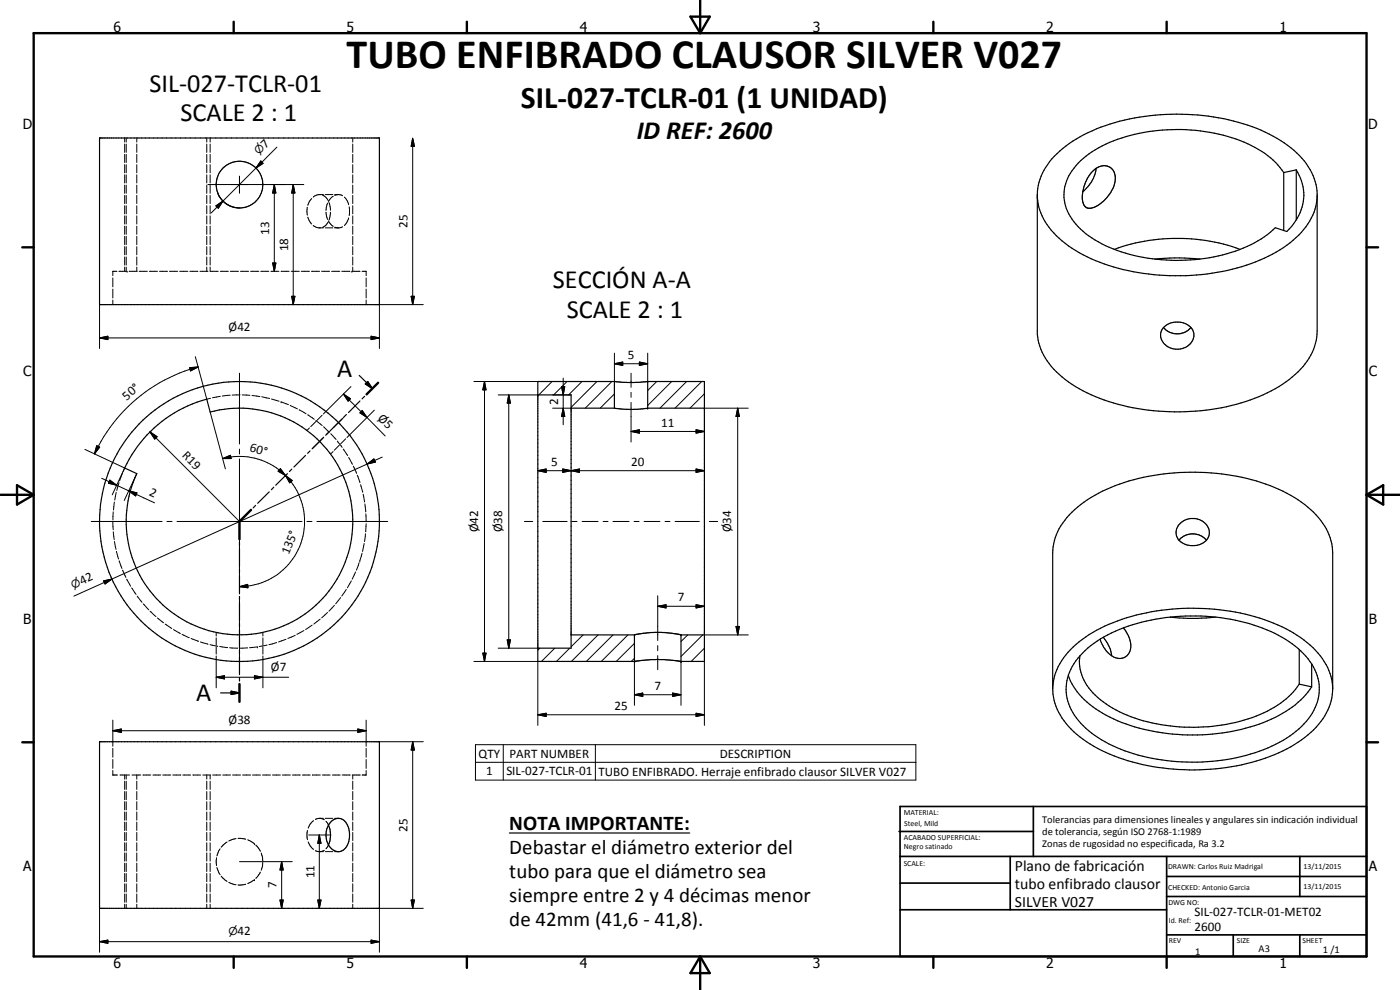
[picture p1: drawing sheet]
<svg xmlns="http://www.w3.org/2000/svg" width="420mm" height="297mm" viewBox="0 0 420 297" stroke-linecap="round" stroke-linejoin="round" font-family="sans-serif">
<g fill="none" stroke="#000" stroke-width=".35">
<path d="M29.9 41.4h84v50h-84zM316.4 46.9a41.4 41.4 0 0 1 19.6-10.5 69.5 69.5 0 0 1 42.5 2.7 30.6 30.6 0 0 1 14.7 11.8 15.9 15.9 0 0 1 2.1 7.3v41.1a17.1 17.1 0 0 1-6.6 13.1 48.1 48.1 0 0 1-25.2 10.5 65.8 65.8 0 0 1-38.5-5.6 26.1 26.1 0 0 1-12.6-12.5l-.6-1.8-.5-2.8v-41.8a17 17 0 0 1 5.1-11.5zM327.9 51.4a4.1 4.1 0 0 1 5.6-.9 5.1 5.1 0 0 1 .5 6l-1.6 2.5a10.4 10.4 0 0 1-3.4 2.9l-1.6 .6h-.7l-.7-.2-.6-.7a4.9 4.9 0 0 1-.5-3.9 11.8 11.8 0 0 1 3-6.3zM329 50.5l-.1 .5a10.9 10.9 0 0 1-2.1 4.6l-1.9 1.9M385.3 51.8v17.3M389 51a13.8 13.8 0 0 1-1.4 16.9l-1.4 1.6-3.5-1.2a37.7 37.7 0 0 1-21.2 9.3 51.8 51.8 0 0 1-32.9-5.6 17.2 17.2 0 0 1-9.3-12.7 14.1 14.1 0 0 1 5-11.1 38.4 38.4 0 0 1 20.3-8.7 52.8 52.8 0 0 1 32 4.7 22.6 22.6 0 0 1 8.7 7.6M389 51l-3.7 .8M389 51v15M395.3 59.1a19.3 19.3 0 0 1-9.1 14.5 55.3 55.3 0 0 1-28.7 9 70.8 70.8 0 0 1-24.7-2.9 39.1 39.1 0 0 1-17.3-10.6 17.2 17.2 0 0 1-4.2-9.8M334.4 74.8a55.3 55.3 0 0 1 37.8 0M346.5 77.7l6-.3 7.6 .3M349.2 98.3a4.1 4.1 0 0 0 3.1 6.4 4.6 4.6 0 0 0 5.8-5.3l-.6-1.1"/>
<path d="M349.2 98.3a6 6 0 0 1 8.3 0M349.2 98.3a5.5 5.5 0 0 0 7.2 .9l1-.9M107.8 112.6l3.9 4M109.4 118.9l-.7 .8M109.6 115.2l.8-.7 1.3 2.1zM110.4 114.5l1.3 2.1-2.1-1.4zM113.5 114.9l-3.5 3.4M161.4 114.5h23.2l3.8 .3 5.8-.3h17.2v84h-7.2l-6.5-.6-6.9 .5-29.4 .1zM161.4 118.5h10v76h-10M184.4 114.5v8M194.4 114.5v8M44.1 130.5a38.2 38.2 0 0 1 17.9-10.7l1.1 3.8a34 34 0 0 1 42.8 31.8 34 34 0 0 1-40.9 34.4 34 34 0 0 1-23.9-47.7l-3.7-1.7a40.1 40.1 0 0 1 6.7-9.9z"/>
<path d="M91.7 136.7l-3.5 3.4M93 135.3l-.7 .7M97.1 131.2l-3.4 3.5M98.5 129.8l-.8 .8M102.6 125.8l-3.5 3.4M104 124.4l-.8 .7M108 120.3l-3.4 3.5M171.4 122.5l13.4 .1a33.2 33.2 0 0 0 9.5-.1h17.1M75.3 153l-3.4 3.5v5.3M76.7 151.6l-.7 .8M80.8 147.6l-3.5 3.4M82.2 146.2l-.8 .7"/>
<path d="M86.3 142.1l-3.5 3.5M87.6 140.8l-.7 .7M353.8 157.5a5.2 5.2 0 0 1 5.3-1.9 5.2 5.2 0 0 1 3.9 4.2 4.8 4.8 0 0 1-6 3.9 4.1 4.1 0 0 1-3.9-5.1zM71.9 162.7v1M71.9 164.6v5.3M71.9 170.8v1M71.9 172.7v5.4M71.9 178.9v1.1M353.9 162.1l1.2-1.1 2.3-.8 2.3 .2 1.1 .6 1.3 1.1M71.9 180.8v5.4M71.9 187.1v1M71.9 189v5.3"/>
<path d="M71.9 195.2v1M71.9 197.1v5.3M171.4 190.5h19M190.4 190.5h.1M190.4 190.5v8M190.4 190.5l6-.8 4 .2 4 .6v8M190.6 198.4l-.1 .1M204.2 190.4l.1 .1M204.4 190.5h7M321.3 194.9a43.4 43.4 0 0 1 22.7-11 64.8 64.8 0 0 1 44.2 6 23.6 23.6 0 0 1 11.2 13 15.9 15.9 0 0 1-4.4 15.3 41.5 41.5 0 0 1-20.9 10.9 67.5 67.5 0 0 1-43.5-3.9 26.3 26.3 0 0 1-13.7-13.3 15.8 15.8 0 0 1 4.4-17zM324.1 196.8a13.7 13.7 0 0 0 5.4 12.5 38.2 38.2 0 0 0 20.3 8.3 52.5 52.5 0 0 0 31.6-4.8 22.4 22.4 0 0 0 8.5-7.5M324.9 196a38.3 38.3 0 0 1 19.1-9.6 62.9 62.9 0 0 1 31 .7 35.3 35.3 0 0 1 17.6 10.6 14 14 0 0 1-.5 18.7 38.6 38.6 0 0 1-20.9 10.9 61.3 61.3 0 0 1-38.5-4.1 23.8 23.8 0 0 1-12-12 14.2 14.2 0 0 1 4.2-15.2z"/>
<path d="M331.1 191.2a10 10 0 0 1 2.5 5.6M337.1 188.4a7.8 7.8 0 0 1 2 7.1 3.7 3.7 0 0 1-6.5 .5 9.5 9.5 0 0 1-2.5-4.2M351.2 185.2a57.6 57.6 0 0 0 13.5 0M389.9 194.9v10.4M393.6 199.3v6.8M66.2 207.9h5.7M69.4 207.4l2.5 .5-2.5 .5zM71.9 203.3v1M71.9 205.2v5.4M315.9 206.8v-40.9a17.9 17.9 0 0 1 7.5-13.8 50.2 50.2 0 0 1 27.4-10.1 66.1 66.1 0 0 1 34.2 5.4 27.2 27.2 0 0 1 13.5 12.2l1.2 3.6 .3 2.7v40.9M320.6 202.7a22.8 22.8 0 0 0 12.5 12.5 60.5 60.5 0 0 0 49.6 .1 26.2 26.2 0 0 0 10.9-9.2M389.9 205.3l3.7 .8"/>
<path d="M29.9 222.5h84v50h-84zM98.6 247.6a7.6 7.6 0 0 1 0 5.9M99.2 246.7a3 3 0 0 1 3.2-1 3 3 0 0 1 2.2 2.5 6 6 0 0 1-2 7.1 3.8 3.8 0 0 1-4.7-3.8 5.9 5.9 0 0 1 1.3-4.8zM152.9 249.9h54.1"/>
<circle cx="71.9" cy="55.4" r="7"/>
<circle cx="71.9" cy="156.5" r="42"/>
</g>
<g fill="none" stroke="#000" stroke-width=".3">
<path d="M37.4 41.4v1.2M37.4 43.2v2.5M37.4 46.3v2.5M37.4 49.4v2.5M37.4 52.5v2.4M37.4 55.5v2.5M37.4 58.6v2.5M37.9 41.4v1.2M37.9 43.2v2.5M37.9 46.3v2.5M37.9 49.4v2.5M37.9 52.5v2.4"/>
<path d="M37.9 55.5v2.5M37.9 58.6v2.5M41.1 41.4v1.2M41.1 43.2v2.5M41.1 46.3v2.5M41.1 49.4v2.5M41.1 52.5v2.4M41.1 55.5v2.5M41.1 58.6v2.5M62 41.4v1.2M62 43.2v2.5M62 46.3v2.5"/>
<path d="M62 49.4v2.5M62 52.5v2.4M62 55.5v2.5M62 58.6v2.5M62.4 55.4h28.8M63.1 41.4v1.2M63.1 43.2v2.5M63.1 46.3v2.5M63.1 49.4v2.5M63.1 52.5v2.4M63.1 55.5v2.5M63.1 58.6v2.5"/>
<path d="M65.3 57.7a7 7 0 0 0 6.6 4.7M71.9 52.9v5M76.8 50.4l-9.9 9.9M78.3 48.3l.6 .7-2.1 1.4zM82.3 55.4l.5 2.5h-1zM82.3 55.4v26M83.1 44.2l-6.3 6.2M88 55.4l.5 2.5h-1zM88 55.4v36M93.5 59.6l-.7 1-.4 1M95.9 58.4l-.7 .1-1.2 .6M95.9 58.4h.3"/>
<path d="M95.9 58.4h1.2M96.8 58.5l1 .7 .7 1M97.6 58.4h2.3M100 58.9l-.8 .6-.6 1M100.4 58.4h1.1M101.5 58.4l1.3 .3M101.5 58.4l-1 .2M103.4 59.1l.8 1.1 .4 1.2M105.9 41.4v1.2M105.9 43.2v2.5M105.9 46.3v2.5M105.9 49.4v2.5"/>
<path d="M105.9 52.5v2.4M105.9 55.5v2.5M105.9 58.6v2.5M123.8 41.9l-.4 2h1l-.4-2M123.9 41.4l.5 2.5h-1zM123.9 41.9v49.5M37.4 61.7v2.5M37.4 64.8v2.4M37.4 67.9v2.4M37.4 70.9v2.5M37.4 74v2.5M37.4 77.1v2.4"/>
<path d="M37.9 61.7v2.5M37.9 64.8v2.4M37.9 67.9v2.4M37.9 70.9v2.5M37.9 74v2.5M37.9 77.1v2.4M41.1 61.7v2.5M41.1 64.8v2.4M41.1 67.9v2.4M41.1 70.9v2.5M41.1 74v2.5M41.1 77.1v2.4"/>
<path d="M62 61.7v2.5M62 64.8v2.4M62 67.9v2.4M62 70.9v2.5M62 74v2.5M62 77.1v2.4M63.1 61.7v2.5M63.1 64.8v2.4M63.1 67.9v2.4M63.1 70.9v2.5M63.1 74v2.5M63.1 77.1v2.4"/>
<path d="M64.8 61.8l2.1-1.5-1.4 2.2zM66.9 60.3l-3.5 3.6M81.8 78.9h1l-.5 2.5zM92.2 62.2v2.4M92.4 65.2l.4 1 .7 1M94 67.6l.5 .4a3.6 3.6 0 0 0 2.6 .4M97.6 68.4h2.3M97.8 63.7l.5 2.1M98.3 61l-.5 2.1M98.5 66.6l-.7 1-1 .6M98.6 66.3l.9 1.3 .5 .3M98.7 60.7l.5 2.4"/>
<path d="M99.2 63.7l-.5 2.3M100.5 68.2l.7 .2M102.8 68a3.2 3.2 0 0 1-2.4 .4M104.6 65.4l-.4 1.2-.8 1M104.8 62.1v2.6M105.9 61.7v2.5M105.9 64.8v2.4M105.9 67.9v2.4M105.9 70.9v2.5M105.9 74v2.5M105.9 77.1v2.4M29.9 91.4v13.2"/>
<path d="M33.9 83.4v2.7M33.9 86.7v2.7M33.9 90v1.4M35.1 81.4h-1.2v1.3M35.7 81.4h2.4M37.4 80.1v1.3M37.9 80.1v1.3M38.1 81.4h.1M38.8 81.4h2.4M41.1 80.1v1.3M41.8 81.4h2.4M44.8 81.4h2.5"/>
<path d="M47.9 81.4h2.4M50.9 81.4h2.4M53.9 81.4h2.5M57 81.4h2.4M60 81.4h2.4M62 80.1v1.3M63.1 80.1v1.3h2.4M66.1 81.4h2.4M69.1 81.4h2.5M72.2 81.4h2.4M75.2 81.4h2.5M78.3 81.4h2.4"/>
<path d="M81.3 81.4h2.4M84.4 81.4h2.4M87.4 81.4h2.4M87.5 88.9h1l-.5 2.5zM90.4 81.4h2.5M93.5 81.4h2.4M96.5 81.4h2.4M99.5 81.4h2.5M102.6 81.4h2.4M105.6 81.4h.1M105.6 81.4h2.4M105.9 80.1v1.3"/>
<path d="M108.7 81.4h1.2v1.3M109.9 83.4v2.7M109.9 86.7v2.7M109.9 90v1.4M123.4 88.9h1l-.5 2.5zM127 91.4h-13.1v13.2M29.9 101.4l2.5-.5v1zM29.9 101.4h84M56.9 110.3l2.6-.2-2.3 1.2zM58.6 107l3.4 12.8 1.2-.3M59.5 110.1a47.8 47.8 0 0 0-31.1 26.1M66.1 118.9l-2.3 .4"/>
<path d="M69.1 118.6l-2.4 .2M71.9 112v21.2M72 118.5h-2.3M72.7 118.5l2.3 .1M75.6 118.7l2.4 .3M78.6 119l2.3 .5M81.5 119.7l2.3 .7M103.1 118.2l2.1 1.4-.7 .8zM103.1 118.2l7 7.1M105.3 116l-8.2 8.2M111.4 100.9l2.5 .5-2.5 .5zM142.2 114.5h19.2"/>
<path d="M145.4 114.5l.5 2.5h-1zM145.4 114.5v84M149.5 118.5h11.9M152.7 118.5l.5 2.4h-1zM152.7 118.5v76M165.7 114.5l-4 4M165.9 118.5h5.5M168.5 116h1l-.5 2.5zM169 113.5v14M170.2 114.5l-4.1 4M174.7 114.5l-4.1 4M179.1 114.5l-7.7 7.7"/>
<path d="M183.6 114.5l-8 8M184.4 109.1l2.5-.5v1zM184.4 118.2l-4.3 4.3M184.4 109.1h10M184.4 106v8.5M189.4 112v4.2M189.4 117.7v1.5M191.9 108.6l2.5 .5-2.5 .5zM194.4 106v8.5M197.1 114.5l-2.7 2.7M201.6 114.5l-7.2 7.2M206.1 114.5l-8 8"/>
<path d="M210.6 114.5l-8 8M211.4 118.2l-4.3 4.3M25.5 134.8l11.9 5.6M29 133.7l.9 .5-1.5 2zM45 129.6l2.1 1.4-.7 .7zM45 129.6l26.9 26.9M63.1 123.6l4.5 17.1M66.8 137.6l2.4-1 .2 1zM66.8 137.6a19.4 19.4 0 0 1 18.9 5.1M71.9 134.7v1.5M71.9 137.7v37.5M84.4 120.6h.1"/>
<path d="M84.4 120.6l2.2 .8M87.1 121.7l2.2 1M89.8 123l2.1 1.2M92.4 124.5l1.9 1.3M92.9 128.4l-.8 .8M94.8 126.5l-1.6 1.5M94.8 126.2l1.9 1.5M96.7 124.6l-1.5 1.5M96.9 131.4l-3 3.1M97.1 128.1l1.7 1.6M99 129.3l-1 1M99.3 130.1l1.6 1.8"/>
<path d="M100 135.5l-.8 .7M101.2 132.3l1.5 1.9M101.4 126.9l-1.3 1.4M101.8 133.6l-1.5 1.5M103 134.7l1.3 2M103.2 125.2l-1.8 1.8M103.7 131.7l-1.5 1.5M104.6 137.2l1.2 2.1M106 139.9l1 2.1M108 123.9l.7-.7 1.4 2.1zM108.7 123.2l1.4 2.1-2.1-1.4zM110.1 125.3l5.5 5.5"/>
<path d="M110.2 139.2l2-1.5 .5 .9zM110.2 139.2l-76.6 34.5M112.3 123.1l-8.2 8.2M114.7 137.2l-4.5 2M165.9 122.5h5.5M169 122.5l.5 2.5h-1zM189.4 129.5l2.5-.6v1.1zM189.4 120.7v11.9M189.4 129.5h22M208.9 128.9l2.5 .6-2.5 .5zM211.4 122.5h13.2M221.4 122.5l.5 2.5h-1z"/>
<path d="M221.4 122.5v68M27.4 156.5h21.2M30.5 143.5l4.5 2.1M33 144.1l2 1.5-2.5-.6zM33.9 156.6l.1 2.4M34 153.6l-.1 2.4M34 159.6l.3 2.3M34.3 150.6l-.2 2.4M34.9 147.7l-.5 2.3M35 145.6l3.6 1.7M35.7 144.8l-.7 2.4M36.7 142l-.8 2.3"/>
<path d="M37.4 140.4l-.5 1.1M37.4 140.4l-3.7 8.1M38.6 147.3l2.5 .6-.4 .9zM38.6 147.3l7.8 3.6M41.1 142.1l-3.8 8.1M50.1 156.5h1.5M53.1 156.5h37.5M71.9 156.5h.1M84.1 140.6l1.6 2.1-2.2-1.3zM85.7 142.7l2 1.5-.8 .7zM85.7 142.7a19.5 19.5 0 0 1 4.2 21.3 19.5 19.5 0 0 1-18 12M92.1 156.5h1.5"/>
<path d="M95.1 156.5h21.3M107.2 142.6l.8 2.2M108.2 145.4l.7 2.3M109 148.3l.4 2.3M109.5 151.2l.3 2.4M109.8 154.2l.1 2.3M109.9 157.1l-.1 2.5M157.4 156.5h2.5M161.4 141.2l2.5-.5v1zM161.4 141.2h50M162.9 156.5h7.3M168.9 140.7l2.5 .5-2.5 .5z"/>
<path d="M168.9 140.7l5 1v-1l-5 1zM171.4 141.2l2.5-.5v1zM171.7 156.5h1.5M174.7 156.5h4.8M181 156.5h1.5M184 156.5h4.8M190.3 156.5h1.5M193.3 156.5h4.8M199.6 156.5h1.5M202.6 156.5h7.3M208.9 140.7l2.5 .5-2.5 .5zM212.9 156.5h2.5"/>
<path d="M31.1 174.3l2.5-.6-2.1 1.5zM33.6 173.7l-11.4 5.2M34.4 162.5l.4 2.3M35 165.4l.6 2.3M35.8 168.3l.8 2.3M36.8 171.1l1 2.2M38 173.8l1.2 2.1M39.5 176.4l1.3 2M41.2 178.9l1.4 1.8M71.9 176l2.4-.7 .1 1.1zM71.9 176.7v1.5M71.9 179.7v21.3"/>
<path d="M102.2 179.3l-1.5 1.9M103.9 176.9l-1.3 2M105.4 174.3l-1.1 2.1M106.7 171.6l-1 2.2M107.8 168.8l-.8 2.3M108 168.3h.1M108.7 166l-.7 2.3M108.8 165.4h.1M109.3 163.1l-.5 2.3M109.7 160.1l-.3 2.4M197.4 178.7v13.5M43 181.2l1.7 1.8"/>
<path d="M45 183.4l1.8 1.6M47.2 185.4l1.9 1.5M49.6 187.2l2 1.4M52.1 188.9l2 1.2M54.6 190.3l2.2 1M57.4 191.6l2.2 .8M60.1 192.6l2.3 .7M63 193.4l2.4 .5M64.9 189.7v1.1M64.9 191.4v2.1M64.9 194.1v2.2M64.9 196.8v9.6"/>
<path d="M65.9 194l2.4 .3M68.9 194.4l2.4 .1M74.2 194.4l-2.3 .1M77.2 194.1h.1M77.2 194.1l-2.3 .3M78.9 189.7v1.1M78.9 191.4v2.1M78.9 194.1v2.2M78.9 196.8v9.6M80.2 193.5l-2.4 .5M83 192.8l-2.3 .6M85.8 191.8l-2.2 .8"/>
<path d="M88.6 190.6l-2.2 1M91.2 189.2l-2.1 1.1M93.7 187.6l-2 1.3M96.1 185.8l-1.9 1.4M98.3 183.8l-1.7 1.6M100.4 181.6l-1.7 1.8M142.2 198.5h19.2v19.1M144.9 196h1l-.5 2.5zM149.5 194.5h11.9M152.2 192h1l-.5 2.5zM162 194.5l-.6 .6M166.5 194.5l-4 4"/>
<path d="M171 194.5l-4 4M175 190.5l-3.6 3.6M179.5 190.5l-8 8M184 190.5l-8 8M188.5 190.5l-8 8M190.4 197.5l-1 1M190.4 193l-5.5 5.5M190.4 198.5v13.1M197.4 181.9l2.5-.5v1zM197.4 193.7v1.5M197.4 196.7v4.3M197.4 181.9h14"/>
<path d="M204.4 198.5v13.1M206.4 190.5l-2 2M208.9 181.4l2.5 .5-2.5 .5zM210.9 190.5l-6.5 6.5M211.4 194.5l-4 4M211.4 198.5v19.1M211.4 190.5h13.2M220.9 188h1l-.5 2.5zM33.9 219.2l2.5-.5v1.1zM33.9 216.1v7.8M33.9 219.2h76M64.9 203.2l2.5-.5v1z"/>
<path d="M64.9 203.2h21.7M76.4 202.7l2.5 .5-2.5 .5zM107.4 218.7l2.5 .5-2.5 .6zM109.9 216.1v7.8M161.4 214.5l2.5-.5v1zM161.4 214.5h50M190.4 208.4l2.5-.5v1.1zM190.4 208.4h14M201.9 207.9l2.5 .5-2.5 .6zM208.9 214l2.5 .5-2.5 .5zM33.9 224.5v2.7M33.9 227.9v2.6"/>
<path d="M33.9 231.2v1.3h1.4M36 232.5h2.9M37.4 232.5v1.3M37.4 234.4v2.5M37.4 237.5v2.4M37.9 232.5v1.3M37.9 234.4v2.5M37.9 237.5v2.4M39.6 232.5h2.6M41.1 232.5v1.3M41.1 234.4v2.5M41.1 237.5v2.4"/>
<path d="M42.9 232.5h2.3M45.9 232.5h2.3M48.8 232.5h2.5M51.8 232.5h2.5M54.9 232.5h2.3M57.9 232.5h2.3M60.9 232.5h2.3M62 232.5v1.3M62 234.4v2.5M62 237.5v2.4M63.1 232.5v1.3M63.1 234.4v2.5"/>
<path d="M63.1 237.5v2.4M63.8 232.5h2.4M66.8 232.5h2.4M69.8 232.5h2.4M72.8 232.5h2.4M75.8 232.5h2.4M78.8 232.5h2.4M81.8 232.5h2.3M84.7 232.5h2.5M87.7 232.5h2.4M90.8 232.5h2.3M93.8 232.5h2.3"/>
<path d="M96.7 232.5h2.4M99.7 232.5h2.4M102.7 232.5h2.4M105.7 232.5h2.4M105.9 232.5v1.3M105.9 234.4v2.5M105.9 237.5v2.4M109.9 224.5v2.7M109.9 227.9v2.6M109.9 231.2v1.3h-1.2M113.9 222.5h13.1M123.9 222.5l.5 2.5h-1z"/>
<path d="M123.9 222.5v50M142.7 223.4h132.2v10.7h-132.2zM142.7 228.7h132.2M151 223.4v10.7M178.7 223.4v10.7M37.4 240.5v2.5M37.4 243.6v2.5M37.4 246.7v2.5M37.4 249.8v2.4M37.4 252.9v2.4M37.4 255.9v2.5M37.4 259v2.5"/>
<path d="M37.9 240.5v2.5M37.9 243.6v2.5M37.9 246.7v2.5M37.9 249.8v2.4M37.9 252.9v2.4M37.9 255.9v2.5M37.9 259v2.5M41.1 240.5v2.5M41.1 243.6v2.5M41.1 246.7v2.5M41.1 249.8v2.4M41.1 252.9v2.4"/>
<path d="M41.1 255.9v2.5M41.1 259v2.5M62 240.5v2.5M62 243.6v2.5M62 246.7v2.5M62 249.8v2.4M62 252.9v2.4M62 255.9v2.5M62 259v2.5M63.1 240.5v2.5M63.1 243.6v2.5M63.1 246.7v2.5"/>
<path d="M63.1 249.8v2.4M63.1 252.9v2.4M63.1 255.9v2.5M63.1 259v2.5M65 257.3v2.4M66.1 254.7l-1 2.1M68.1 252.6l-1.7 1.6M70.9 251.6l-2.2 .7M71.4 251.5l2.3 .3M71.9 258.5h15.8M74.3 252l2.1 1.2M76.4 253.2h.1"/>
<path d="M76.8 253.5l1.3 1.9M78.4 255.9l.5 2.3M78.9 258.9l-.5 2.2M78.9 258.8v.1M84.5 258.5l.5 2.5h-1zM84.5 258.5v14M92.3 249.2l-.2 1.3 .2 1.4M92.5 252.6l.6 1.2 1 1M92.7 250.5h6.5M94.1 246.3l-1 1-.6 1.2M94.6 255.2l1.1 .3h1.4M95.8 250.5l.5 2.5h-.9z"/>
<path d="M95.8 250.5v22M96.2 245.5l1.1 .5M97.1 245.5h-1.4l-1.1 .4M97.3 255.1l-1.1 .4M97.6 255.5h2.3M97.6 245.5h2.3M97.8 246.4l.8 1.2M98.6 253.5l-.8 1.2M100.4 255.5h1.1M100.4 245.5h1.1M105.9 240.5v2.5M105.9 243.6v2.5"/>
<path d="M105.9 246.7v2.5M105.9 249.8v2.4M105.9 252.9v2.4M105.9 255.9v2.5M105.9 259v2.5M29.9 272.5v13.2M37.4 262.1v2.4M37.4 265.2v2.4M37.4 268.2v2.5M37.4 271.3v1.2M37.9 262.1v2.4M37.9 265.2v2.4"/>
<path d="M37.9 268.2v2.5M37.9 271.3v1.2M41.1 262.1v2.4M41.1 265.2v2.4M41.1 268.2v2.5M41.1 271.3v1.2M62 262.1v2.4M62 265.2v2.4M62 268.2v2.5M62 271.3v1.2M63.1 262.1v2.4M63.1 265.2v2.4"/>
<path d="M63.1 268.2v2.5M63.1 271.3v1.2M65.1 260.3l1 2.1M66.4 262.9l1.7 1.6M68.7 264.8l2.2 .7M73.7 265.3l-2.3 .2M76.4 263.9h.1M76.4 263.9l-2.1 1.2M78.1 261.7l-1.3 1.8M84 270h1l-.5 2.5zM95.4 270h.9l-.5 2.5zM105.9 262.1v2.4"/>
<path d="M105.9 265.2v2.4M105.9 268.2v2.5M105.9 271.3v1.2M123.4 270h1l-.5 2.5zM127 272.5h-13.1v13.2M29.9 282.5l2.5-.4v.9zM29.9 282.5h84M111.4 282.1l2.5 .4-2.5 .5z"/>
</g>
<g fill="#000">
<circle cx="161.4" cy="118.5" r=".18"/>
<circle cx="194.4" cy="114.5" r=".18"/>
<circle cx="194.4" cy="122.5" r=".18"/>
<circle cx="190.4" cy="198.5" r=".18"/>
<circle cx="190.4" cy="190.5" r=".18"/>
<circle cx="204.4" cy="198.5" r=".18"/>
<circle cx="204.4" cy="190.5" r=".18"/>
</g>
<g fill="none" stroke="#000" stroke-width=".71">
<path d="M10.1 9.9h400v277.1h-400zM70.1 6.5v3.4M140.1 6.5v3.4M207.2 5h5.8l-2.9 4.9zM210.1 0v9.9M280.1 6.5v3.4M350.1 6.5v3.4M6.7 74.2h3.4M410.1 74.2h3.5M113.5 114.9l-3.5 3.4M.1 148.5h10M5.1 145.6l5 2.9-5 2.9z"/>
<path d="M75.3 153l-3.4 3.5v5.3M410.1 148.5h10M410.1 148.5l5-2.9v5.8zM71.9 205.2v5.4M6.7 222.7h3.4M410.1 222.7h3.5M70.1 287v3.4M140.1 287v3.4M210.1 287v10M210.1 287l2.9 5h-5.8zM280.1 287v3.4M350.1 287v3.4"/>
</g>
<g fill="none" stroke="#000" stroke-width=".51">
<path d="M269.8 249.5h40.3M270.1 242h140v45h-140zM270.1 257h140M303.2 257v16M310.1 242v15M350.1 257v30M390.1 257v12M270.1 265h33.1M270.1 273h80M350.1 269h60M350.1 263h60M350.1 280.5h60"/>
<path d="M370.1 280.5v6.5M390.1 280.5v6.5"/>
</g>
<g fill="#000">
<path d="M78.3 48.3l.6 .7-2.1 1.4zM82.3 55.4l.5 2.5h-1zM88 55.4l.5 2.5h-1zM123.9 41.4l.5 2.5h-1zM64.8 61.8l2.1-1.5-1.4 2.2zM81.8 78.9h1l-.5 2.5zM87.5 88.9h1l-.5 2.5zM123.4 88.9h1l-.5 2.5zM29.9 101.4l2.5-.5v1zM56.9 110.3l2.6-.2-2.3 1.2zM103.1 118.2l2.1 1.4-.7 .8zM110.4 114.5l1.3 2.1-2.1-1.4z"/>
<path d="M111.4 100.9l2.5 .5-2.5 .5zM145.4 114.5l.5 2.5h-1zM168.5 116h1l-.5 2.5zM184.4 109.1l2.5-.5v1zM191.9 108.6l2.5 .5-2.5 .5zM29 133.7l.9 .5-1.5 2zM45 129.6l2.1 1.4-.7 .7zM66.8 137.6l2.4-1 .2 1zM108.7 123.2l1.4 2.1-2.1-1.4zM110.2 139.2l2-1.5 .5 .9zM152.7 118.5l.5 2.4h-1zM169 122.5l.5 2.5h-1z"/>
<path d="M189.4 129.5l2.5-.6v1.1zM208.9 128.9l2.5 .6-2.5 .5zM221.4 122.5l.5 2.5h-1zM33 144.1l2 1.5-2.5-.6zM38.6 147.3l2.5 .6-.4 .9zM84.1 140.6l1.6 2.1-2.2-1.3zM85.7 142.7l2 1.5-.8 .7zM161.4 141.2l2.5-.5v1zM168.9 140.7l2.5 .5-2.5 .5zM171.4 141.2l2.5-.5v1zM208.9 140.7l2.5 .5-2.5 .5zM31.1 174.3l2.5-.6-2.1 1.5z"/>
<path d="M71.9 176l2.4-.7 .1 1.1zM144.9 196h1l-.5 2.5zM152.2 192h1l-.5 2.5zM197.4 181.9l2.5-.5v1zM208.9 181.4l2.5 .5-2.5 .5zM220.9 188h1l-.5 2.5zM33.9 219.2l2.5-.5v1.1zM64.9 203.2l2.5-.5v1zM69.4 207.4l2.5 .5-2.5 .5zM76.4 202.7l2.5 .5-2.5 .5zM107.4 218.7l2.5 .5-2.5 .6zM161.4 214.5l2.5-.5v1z"/>
<path d="M190.4 208.4l2.5-.5v1.1zM201.9 207.9l2.5 .5-2.5 .6zM208.9 214l2.5 .5-2.5 .5zM123.9 222.5l.5 2.5h-1zM95.8 250.5l.5 2.5h-.9zM84 270h1l-.5 2.5zM84.5 258.5l.5 2.5h-1zM95.4 270h.9l-.5 2.5zM123.4 270h1l-.5 2.5zM29.9 282.5l2.5-.4v.9zM111.4 282.1l2.5 .4-2.5 .5z"/>
</g>
<text font-size="12.6" x="104" y="20.5">TUBO ENFIBRADO CLAUSOR SILVER V027</text>
<text font-size="9.4" x="156.3" y="32.3">SIL-027-TCLR-01 (1 UNIDAD)</text>
<g font-size="7.9">
<text x="44.9" y="27.5">SIL-027-TCLR-01</text>
<text x="54.2" y="36.4">SCALE 2 : 1</text>
<text x="191.1" y="41.8">ID REF: 2600</text>
<text x="165.9" y="86.3">SECCIÓN A-A</text>
<text x="170.1" y="95.3">SCALE 2 : 1</text>
<text x="101.2" y="113.1">A</text>
<text x="58.9" y="210.4">A</text>
</g>
<g font-size="6.3">
<text x="152.9" y="249">NOTA IMPORTANTE:</text>
<text x="152.9" y="256.2">Debastar el diámetro exterior del</text>
<text x="152.9" y="263.4">tubo para que el diámetro sea</text>
<text x="152.9" y="270.6">siempre entre 2 y 4 décimas menor</text>
<text x="152.9" y="277.8">de 42mm (41,6 - 41,8).</text>
</g>
<g font-size="4.7">
<text x="304.6" y="261.2">Plano de fabricación</text>
<text x="304.6" y="266.6">tubo enfibrado clausor</text>
<text x="304.6" y="272">SILVER V027</text>
</g>
<g font-size="4.2">
<text x="34" y="9.6">6</text>
<text x="104" y="9.6">5</text>
<text x="174" y="9.6">4</text>
<text x="244" y="9.6">3</text>
<text x="314" y="9.6">2</text>
<text x="384" y="9.6">1</text>
<text x="6.8" y="38.7">D</text>
<text x="410.6" y="38.7">D</text>
<text x="7" y="112.9">C</text>
<text x="410.8" y="112.9">C</text>
<text x="7" y="187.1">B</text>
<text x="410.8" y="187.1">B</text>
<text x="7" y="261.4">A</text>
<text x="410.8" y="261.4">A</text>
<text x="34" y="290.4">6</text>
<text x="104" y="290.4">5</text>
<text x="174" y="290.4">4</text>
<text x="244" y="290.4">3</text>
<text x="314" y="290.4">2</text>
<text x="384" y="290.4">1</text>
</g>
<g font-size="3.9">
<text x="79.7" y="44.6" transform="rotate(-45 79.7 44.6)">7</text>
<text x="80.8" y="70.4" transform="rotate(-90 80.8 70.4)">13</text>
<text x="122.3" y="68.4" transform="rotate(-90 122.3 68.4)">25</text>
<text x="86.5" y="75.4" transform="rotate(-90 86.5 75.4)">18</text>
<text x="68.6" y="99.4">Ø42</text>
<text x="188.4" y="107.6">5</text>
<text x="38" y="120.2" transform="rotate(-40 38 120.2)">50°</text>
<text x="113.2" y="125.6" transform="rotate(45 113.2 125.6)">Ø5</text>
<text x="167.5" y="121.5" transform="rotate(-90 167.5 121.5)">2</text>
<text x="198.4" y="128">11</text>
<text x="54.5" y="136.9" transform="rotate(45 54.5 136.9)">R19</text>
<text x="74.8" y="135.4" transform="rotate(15 74.8 135.4)">60°</text>
<text x="165.4" y="139.7">5</text>
<text x="189.4" y="139.7">20</text>
<text x="44.5" y="148.4" transform="rotate(25 44.5 148.4)">2</text>
<text x="143.5" y="159.8" transform="rotate(-90 143.5 159.8)">Ø42</text>
<text x="150.7" y="159.8" transform="rotate(-90 150.7 159.8)">Ø38</text>
<text x="219.4" y="159.8" transform="rotate(-90 219.4 159.8)">Ø34</text>
<text x="86.6" y="166.5" transform="rotate(-68 86.6 166.5)">135°</text>
<text x="24.5" y="175.5" transform="rotate(-24 24.5 175.5)">42</text>
<text x="203.4" y="180.4">7</text>
<text x="81.3" y="201.3">Ø7</text>
<text x="196.4" y="206.9">7</text>
<text x="184.4" y="212.9">25</text>
<text x="68.6" y="217.3">Ø38</text>
<text x="143.6" y="227.4">QTY</text>
<text x="152.9" y="227.3">PART NUMBER</text>
<text x="216" y="227.4">DESCRIPTION</text>
<text x="145.9" y="232.7">1</text>
<text x="152" y="232.7">SIL-027-TCLR-01</text>
<text x="179.6" y="232.7">TUBO ENFIBRADO. Herraje enfibrado clausor SILVER V027</text>
<text x="122.3" y="249.6" transform="rotate(-90 122.3 249.6)">25</text>
<text x="94.3" y="263.6" transform="rotate(-90 94.3 263.6)">11</text>
<text x="83" y="266.6" transform="rotate(-90 83 266.6)">7</text>
<text x="358.5" y="275">SIL-027-TCLR-01-MET02</text>
<text x="71.3" y="280.4">42</text>
<text x="358.5" y="279.4">2600</text>
</g>
<g font-size="3.3">
<text x="77.7" y="46.6" transform="rotate(-45 77.7 46.6)">⌀</text>
<text x="22" y="176.6" transform="rotate(-24 22 176.6)">⌀</text>
<text x="68.5" y="280.4">⌀</text>
</g>
<g font-size="3.1">
<text x="312.7" y="246.8">Tolerancias para dimensiones lineales y angulares sin indicación individual</text>
<text x="312.7" y="250.4">de tolerancia, según ISO 2768-1:1989</text>
<text x="312.7" y="254">Zonas de rugosidad no especificada, Ra 3.2</text>
<text x="358.7" y="286.5">1</text>
<text x="377.7" y="285.6">A3</text>
<text x="397" y="285.9">1 /1</text>
</g>
<g font-size="2.4">
<text x="271.2" y="244.4">MATERIAL:</text>
<text x="271.3" y="252">ACABADO SUPERFICIAL:</text>
<text x="271.4" y="247.9">Steel, Mild</text>
<text x="271.3" y="254.6">Negro satinado</text>
<text x="271.2" y="259.7">SCALE:</text>
<text x="350.6" y="260.8">DRAWN: Carlos Ruiz Madrigal</text>
<text x="391.2" y="260.6">13/11/2015</text>
<text x="350.6" y="267">CHECKED: Antonio Garcia</text>
<text x="391.2" y="266.7">13/11/2015</text>
<text x="350.6" y="271.4">DWG NO:</text>
<text x="350.8" y="276.9">Id. Ref:</text>
<text x="350.8" y="282.8">REV</text>
<text x="371.2" y="282.9">SIZE</text>
<text x="390.9" y="282.9">SHEET</text>
</g>
</svg>
